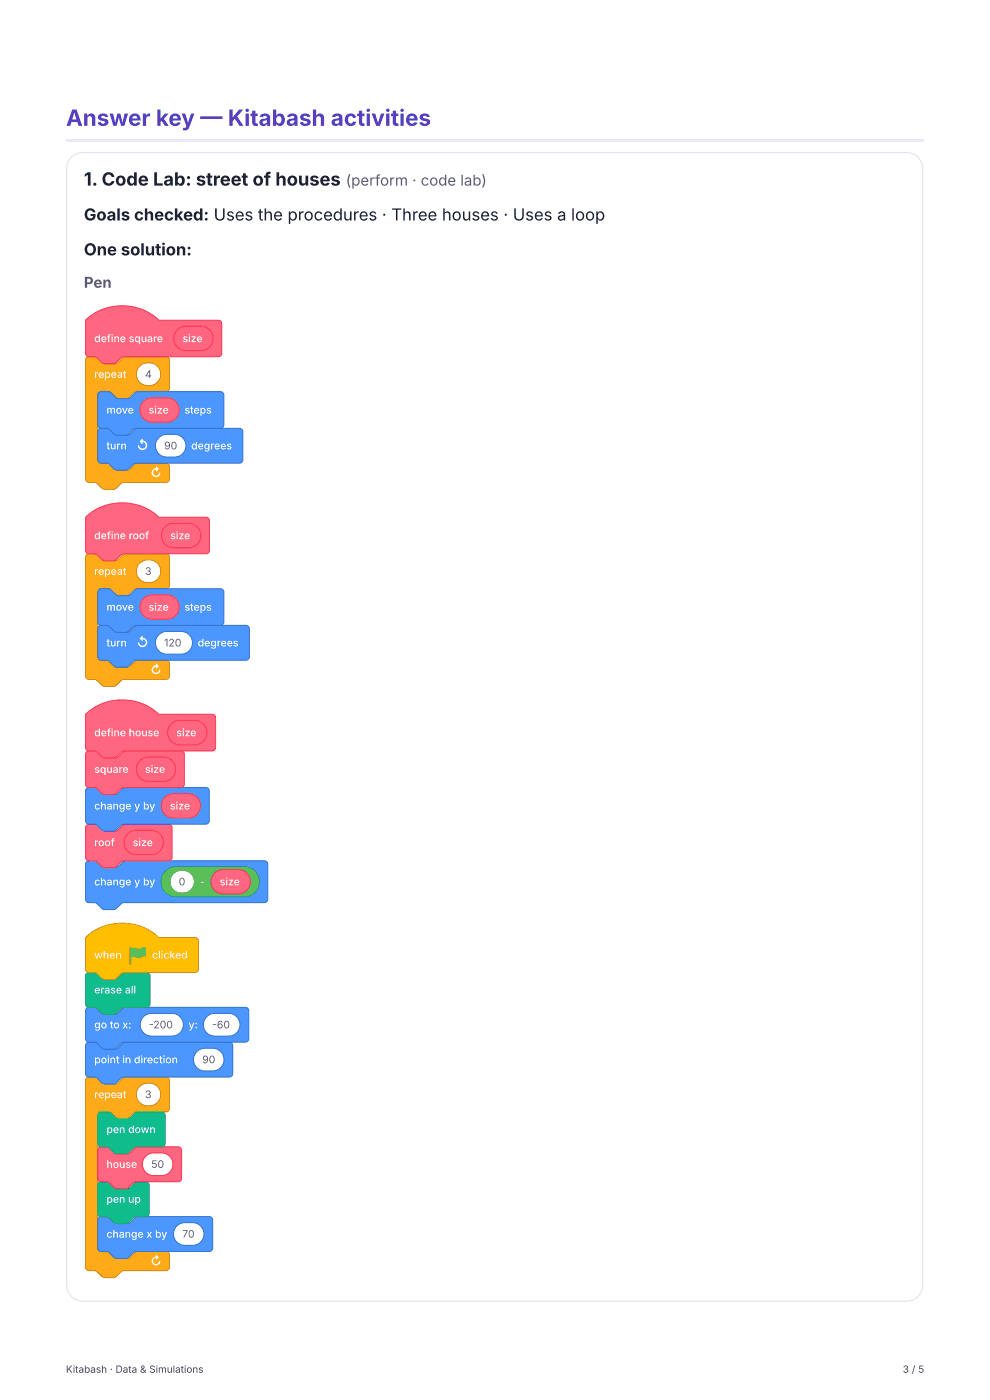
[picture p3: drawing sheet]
<svg xmlns="http://www.w3.org/2000/svg" width="210mm" height="297mm" viewBox="0 0 210 297" stroke-linecap="round" stroke-linejoin="round" font-family="sans-serif">
<path d="M14 29.6h182.1v.6h-182.1z" fill="#ece6ff"/>
<path d="M15.1 33.4l1.2-.7 1.3-.3h174.9a3.4 3.4 0 0 1 3.4 3.4v237.2a3.4 3.4 0 0 1-3.4 3.4h-174.9a3.4 3.4 0 0 1-3.4-3.4v-237.2l.2-1.3z" fill="none" stroke="#e3e6ee" stroke-width=".26"/>
<path d="M18.4 76l.4-.2h1.6a2.5 2.5 0 0 1 1.7 1.3l.5 .2h1.9a2.5 2.5 0 0 0 1.6-1.3l.6-.2h8.5a.74 .74 0 0 1 .8 .7v5.9a.74 .74 0 0 1-.8 .8h-6.3a2.5 2.5 0 0 0-1.7 1.3l-.5 .2h-1.9a2.5 2.5 0 0 1-1.6-1.3 2.66 2.66 0 0 0-1.8-.2l-.5 .3-.1 .4v13.7a.74 .74 0 0 0 .7 .8h1.5a2.5 2.5 0 0 1 1.7 1.3l.5 .2h1.9a2.5 2.5 0 0 0 1.6-1.3l.6-.2h5.9a.74 .74 0 0 1 .8 .7v2.6a.74 .74 0 0 1-.8 .7h-8.9a2.5 2.5 0 0 0-1.7 1.3l-.5 .2h-1.9a2.5 2.5 0 0 1-1.6-1.3l-.6-.2h-1.1a.74 .74 0 0 1-.7-.7v-25.2z" fill="#ffab19"/>
<path d="M18.4 76l.4-.2h1.6a2.5 2.5 0 0 1 1.7 1.3l.5 .2h1.9a2.5 2.5 0 0 0 1.6-1.3l.6-.2h8.5a.74 .74 0 0 1 .8 .7v5.9a.74 .74 0 0 1-.8 .8h-6.3a2.5 2.5 0 0 0-1.7 1.3l-.5 .2h-1.9a2.5 2.5 0 0 1-1.6-1.3 2.66 2.66 0 0 0-1.8-.2l-.5 .3-.1 .4v13.7a.74 .74 0 0 0 .7 .8h1.5a2.5 2.5 0 0 1 1.7 1.3l.5 .2h1.9a2.5 2.5 0 0 0 1.6-1.3l.6-.2h5.9a.74 .74 0 0 1 .8 .7v2.6a.74 .74 0 0 1-.8 .7h-8.9a2.5 2.5 0 0 0-1.7 1.3l-.5 .2h-1.9a2.5 2.5 0 0 1-1.6-1.3l-.6-.2h-1.1a.74 .74 0 0 1-.7-.7v-25.2z" fill="none" stroke="#cf8b17" stroke-width=".21"/>
<path d="M29.7 77.8a2.56 2.56 0 0 1 3.3-.4 2.56 2.56 0 0 1 .8 3.3 2.56 2.56 0 0 1-3.6 .9 2.56 2.56 0 0 1-.8-3.6z" fill="#fff"/>
<path d="M29.7 77.8a2.56 2.56 0 0 1 3.3-.4 2.56 2.56 0 0 1 .8 3.3 2.56 2.56 0 0 1-3.6 .9 2.56 2.56 0 0 1-.8-3.6z" fill="none" stroke="#cf8b17" stroke-width=".21"/>
<path d="M21 91.2l.4-.2h1.6a2.5 2.5 0 0 1 1.7 1.3l.5 .1h1.9a2.5 2.5 0 0 0 1.6-1.2l.6-.2h21.5a.74 .74 0 0 1 .8 .7v5.9a.74 .74 0 0 1-.8 .8h-21.9a2.5 2.5 0 0 0-1.7 1.3l-.5 .2h-1.9a2.5 2.5 0 0 1-1.6-1.3l-.6-.2h-1.1a.74 .74 0 0 1-.7-.8v-5.9z" fill="#4c97ff"/>
<path d="M21 91.2l.4-.2h1.6a2.5 2.5 0 0 1 1.7 1.3l.5 .1h1.9a2.5 2.5 0 0 0 1.6-1.2l.6-.2h21.5a.74 .74 0 0 1 .8 .7v5.9a.74 .74 0 0 1-.8 .8h-21.9a2.5 2.5 0 0 0-1.7 1.3l-.5 .2h-1.9a2.5 2.5 0 0 1-1.6-1.3l-.6-.2h-1.1a.74 .74 0 0 1-.7-.8v-5.9z" fill="none" stroke="#3373cc" stroke-width=".21"/>
<path d="M33.7 93l1.2-.7h2.2a2.41 2.41 0 0 1 2.4 2.4 2.41 2.41 0 0 1-2.4 2.4h-1.7a2.41 2.41 0 0 1-2.2-1.5 2.41 2.41 0 0 1 .5-2.6z" fill="#fff"/>
<path d="M33.7 93l1.2-.7h2.2a2.41 2.41 0 0 1 2.4 2.4 2.41 2.41 0 0 1-2.4 2.4h-1.7a2.41 2.41 0 0 1-2.2-1.5 2.41 2.41 0 0 1 .5-2.6z" fill="none" stroke="#3373cc" stroke-width=".21"/>
<path d="M21 83.4l.4-.2h1.6a2.5 2.5 0 0 1 1.7 1.3l.5 .2h1.9a2.5 2.5 0 0 0 1.6-1.3l.6-.2h17.5a.74 .74 0 0 1 .7 .7v6.3a.74 .74 0 0 1-.7 .8h-17.9a2.5 2.5 0 0 0-1.7 1.3l-.5 .1h-1.9a2.5 2.5 0 0 1-1.6-1.2l-.6-.2h-1.1a.74 .74 0 0 1-.7-.8v-6.3z" fill="#4c97ff"/>
<path d="M21 83.4l.4-.2h1.6a2.5 2.5 0 0 1 1.7 1.3l.5 .2h1.9a2.5 2.5 0 0 0 1.6-1.3l.6-.2h17.5a.74 .74 0 0 1 .7 .7v6.3a.74 .74 0 0 1-.7 .8h-17.9a2.5 2.5 0 0 0-1.7 1.3l-.5 .1h-1.9a2.5 2.5 0 0 1-1.6-1.2l-.6-.2h-1.1a.74 .74 0 0 1-.7-.8v-6.3z" fill="none" stroke="#3373cc" stroke-width=".21"/>
<path d="M30.5 85.2l.7-.5 .8-.2h3.5a2.59 2.59 0 0 1 2.6 2.6 2.59 2.59 0 0 1-2.6 2.6h-3.2a2.59 2.59 0 0 1-2.4-1.6 2.59 2.59 0 0 1 .6-2.9z" fill="#ff6680"/>
<path d="M30.5 85.2l.7-.5 .8-.2h3.5a2.59 2.59 0 0 1 2.6 2.6 2.59 2.59 0 0 1-2.6 2.6h-3.2a2.59 2.59 0 0 1-2.4-1.6 2.59 2.59 0 0 1 .6-2.9z" fill="none" stroke="#f35" stroke-width=".21"/>
<path d="M18.2 68a11.4 11.4 0 0 1 15.5 0h12.7a.74 .74 0 0 1 .7 .7v6.3a.74 .74 0 0 1-.7 .8h-20.1a2.5 2.5 0 0 0-1.7 1.3l-.5 .2h-1.9a2.5 2.5 0 0 1-1.6-1.3l-.6-.2h-1.1a.74 .74 0 0 1-.7-.8z" fill="#ff6680"/>
<path d="M18.2 68a11.4 11.4 0 0 1 15.5 0h12.7a.74 .74 0 0 1 .7 .7v6.3a.74 .74 0 0 1-.7 .8h-20.1a2.5 2.5 0 0 0-1.7 1.3l-.5 .2h-1.9a2.5 2.5 0 0 1-1.6-1.3l-.6-.2h-1.1a.74 .74 0 0 1-.7-.8z" fill="none" stroke="#f35" stroke-width=".21"/>
<path d="M37.7 70.1l.6-.5 .9-.3h3.5a2.59 2.59 0 0 1 2.5 2.6 2.59 2.59 0 0 1-2.5 2.6h-3.2a2.59 2.59 0 0 1-2.4-1.6 2.59 2.59 0 0 1 .6-2.8z" fill="#ff6680"/>
<path d="M37.7 70.1l.6-.5 .9-.3h3.5a2.59 2.59 0 0 1 2.5 2.6 2.59 2.59 0 0 1-2.5 2.6h-3.2a2.59 2.59 0 0 1-2.4-1.6 2.59 2.59 0 0 1 .6-2.8z" fill="none" stroke="#f35" stroke-width=".21"/>
<path d="M18.4 117.9l.4-.3h1.6a2.5 2.5 0 0 1 1.7 1.3l.5 .2h1.9a2.5 2.5 0 0 0 1.6-1.3l.6-.2h8.5a.74 .74 0 0 1 .8 .8v5.9a.74 .74 0 0 1-.8 .7h-6.3a2.5 2.5 0 0 0-1.7 1.3l-.5 .2h-1.9a2.5 2.5 0 0 1-1.6-1.3 2.66 2.66 0 0 0-1.8-.1l-.5 .3-.1 .4v13.7a.74 .74 0 0 0 .7 .7h1.5a2.5 2.5 0 0 1 1.7 1.3l.5 .2h1.9a2.5 2.5 0 0 0 1.6-1.3l.6-.2h5.9a.74 .74 0 0 1 .8 .8v2.6a.74 .74 0 0 1-.8 .7h-8.9a2.5 2.5 0 0 0-1.7 1.3l-.5 .2h-1.9a2.5 2.5 0 0 1-1.6-1.3l-.6-.2h-1.1a.74 .74 0 0 1-.7-.7v-25.2z" fill="#ffab19"/>
<path d="M18.4 117.9l.4-.3h1.6a2.5 2.5 0 0 1 1.7 1.3l.5 .2h1.9a2.5 2.5 0 0 0 1.6-1.3l.6-.2h8.5a.74 .74 0 0 1 .8 .8v5.9a.74 .74 0 0 1-.8 .7h-6.3a2.5 2.5 0 0 0-1.7 1.3l-.5 .2h-1.9a2.5 2.5 0 0 1-1.6-1.3 2.66 2.66 0 0 0-1.8-.1l-.5 .3-.1 .4v13.7a.74 .74 0 0 0 .7 .7h1.5a2.5 2.5 0 0 1 1.7 1.3l.5 .2h1.9a2.5 2.5 0 0 0 1.6-1.3l.6-.2h5.9a.74 .74 0 0 1 .8 .8v2.6a.74 .74 0 0 1-.8 .7h-8.9a2.5 2.5 0 0 0-1.7 1.3l-.5 .2h-1.9a2.5 2.5 0 0 1-1.6-1.3l-.6-.2h-1.1a.74 .74 0 0 1-.7-.7v-25.2z" fill="none" stroke="#cf8b17" stroke-width=".21"/>
<path d="M29.7 119.6a2.56 2.56 0 0 1 3.3-.3 2.56 2.56 0 0 1 .8 3.2 2.56 2.56 0 0 1-3.6 1 2.56 2.56 0 0 1-.8-3.6z" fill="#fff"/>
<path d="M29.7 119.6a2.56 2.56 0 0 1 3.3-.3 2.56 2.56 0 0 1 .8 3.2 2.56 2.56 0 0 1-3.6 1 2.56 2.56 0 0 1-.8-3.6z" fill="none" stroke="#cf8b17" stroke-width=".21"/>
<path d="M21 133l.4-.2h1.6a2.5 2.5 0 0 1 1.7 1.3l.5 .2h1.9a2.5 2.5 0 0 0 1.6-1.3l.6-.2h22.9a.74 .74 0 0 1 .8 .8v5.9a.74 .74 0 0 1-.8 .7h-23.3a2.5 2.5 0 0 0-1.7 1.3l-.5 .2h-1.9a2.5 2.5 0 0 1-1.6-1.3l-.6-.2h-1.1a.74 .74 0 0 1-.7-.7v-5.9z" fill="#4c97ff"/>
<path d="M21 133l.4-.2h1.6a2.5 2.5 0 0 1 1.7 1.3l.5 .2h1.9a2.5 2.5 0 0 0 1.6-1.3l.6-.2h22.9a.74 .74 0 0 1 .8 .8v5.9a.74 .74 0 0 1-.8 .7h-23.3a2.5 2.5 0 0 0-1.7 1.3l-.5 .2h-1.9a2.5 2.5 0 0 1-1.6-1.3l-.6-.2h-1.1a.74 .74 0 0 1-.7-.7v-5.9z" fill="none" stroke="#3373cc" stroke-width=".21"/>
<path d="M33.7 134.8l.7-.4 .7-.3h3.4a2.41 2.41 0 0 1 2.4 2.4 2.41 2.41 0 0 1-2.4 2.4h-3.1a2.41 2.41 0 0 1-2.2-1.5 2.41 2.41 0 0 1 .5-2.6z" fill="#fff"/>
<path d="M33.7 134.8l.7-.4 .7-.3h3.4a2.41 2.41 0 0 1 2.4 2.4 2.41 2.41 0 0 1-2.4 2.4h-3.1a2.41 2.41 0 0 1-2.2-1.5 2.41 2.41 0 0 1 .5-2.6z" fill="none" stroke="#3373cc" stroke-width=".21"/>
<path d="M21 125.3l.4-.2 1.6-.1a2.5 2.5 0 0 1 1.7 1.3l.5 .2h1.9a2.5 2.5 0 0 0 1.6-1.3l.6-.2h17.5a.74 .74 0 0 1 .7 .8v6.3a.74 .74 0 0 1-.7 .7h-17.9a2.5 2.5 0 0 0-1.7 1.3l-.5 .2h-1.9a2.5 2.5 0 0 1-1.6-1.3l-.6-.2h-1.1a.74 .74 0 0 1-.7-.7v-6.3z" fill="#4c97ff"/>
<path d="M21 125.3l.4-.2 1.6-.1a2.5 2.5 0 0 1 1.7 1.3l.5 .2h1.9a2.5 2.5 0 0 0 1.6-1.3l.6-.2h17.5a.74 .74 0 0 1 .7 .8v6.3a.74 .74 0 0 1-.7 .7h-17.9a2.5 2.5 0 0 0-1.7 1.3l-.5 .2h-1.9a2.5 2.5 0 0 1-1.6-1.3l-.6-.2h-1.1a.74 .74 0 0 1-.7-.7v-6.3z" fill="none" stroke="#3373cc" stroke-width=".21"/>
<path d="M30.5 127.1l.7-.5 .8-.2 3.5-.1a2.59 2.59 0 0 1 2.6 2.6 2.59 2.59 0 0 1-2.6 2.6h-3.2a2.59 2.59 0 0 1-2.4-1.6 2.59 2.59 0 0 1 .6-2.8z" fill="#ff6680"/>
<path d="M30.5 127.1l.7-.5 .8-.2 3.5-.1a2.59 2.59 0 0 1 2.6 2.6 2.59 2.59 0 0 1-2.6 2.6h-3.2a2.59 2.59 0 0 1-2.4-1.6 2.59 2.59 0 0 1 .6-2.8z" fill="none" stroke="#f35" stroke-width=".21"/>
<path d="M18.2 109.9a11.4 11.4 0 0 1 15.5 0h10a.74 .74 0 0 1 .8 .7v6.3a.74 .74 0 0 1-.8 .7h-17.4a2.5 2.5 0 0 0-1.7 1.3l-.5 .2h-1.9a2.5 2.5 0 0 1-1.6-1.3l-.6-.2h-1.1a.74 .74 0 0 1-.7-.7z" fill="#ff6680"/>
<path d="M18.2 109.9a11.4 11.4 0 0 1 15.5 0h10a.74 .74 0 0 1 .8 .7v6.3a.74 .74 0 0 1-.8 .7h-17.4a2.5 2.5 0 0 0-1.7 1.3l-.5 .2h-1.9a2.5 2.5 0 0 1-1.6-1.3l-.6-.2h-1.1a.74 .74 0 0 1-.7-.7z" fill="none" stroke="#f35" stroke-width=".21"/>
<path d="M35 111.9l.7-.5 .8-.2h3.5a2.59 2.59 0 0 1 2.6 2.5 2.59 2.59 0 0 1-2.6 2.6h-3.1a2.59 2.59 0 0 1-2.4-1.6 2.59 2.59 0 0 1 .5-2.8z" fill="#ff6680"/>
<path d="M35 111.9l.7-.5 .8-.2h3.5a2.59 2.59 0 0 1 2.6 2.5 2.59 2.59 0 0 1-2.6 2.6h-3.1a2.59 2.59 0 0 1-2.4-1.6 2.59 2.59 0 0 1 .5-2.8z" fill="none" stroke="#f35" stroke-width=".21"/>
<path d="M18.4 183l.4-.2h1.6a2.5 2.5 0 0 1 1.7 1.3l.5 .2h1.9a2.5 2.5 0 0 0 1.6-1.3l.6-.2h29.4a.74 .74 0 0 1 .8 .8v7.4a.74 .74 0 0 1-.8 .7h-29.8a2.5 2.5 0 0 0-1.7 1.3l-.5 .2h-1.9a2.5 2.5 0 0 1-1.6-1.3l-.6-.2h-1.1a.74 .74 0 0 1-.7-.7v-7.4z" fill="#4c97ff"/>
<path d="M18.4 183l.4-.2h1.6a2.5 2.5 0 0 1 1.7 1.3l.5 .2h1.9a2.5 2.5 0 0 0 1.6-1.3l.6-.2h29.4a.74 .74 0 0 1 .8 .8v7.4a.74 .74 0 0 1-.8 .7h-29.8a2.5 2.5 0 0 0-1.7 1.3l-.5 .2h-1.9a2.5 2.5 0 0 1-1.6-1.3l-.6-.2h-1.1a.74 .74 0 0 1-.7-.7v-7.4z" fill="none" stroke="#3373cc" stroke-width=".21"/>
<path d="M35.2 185l.8-.6 1.2-.3h14.7a3.1 3.1 0 0 1 3.1 3.2 3.1 3.1 0 0 1-3.1 3.1h-14.5a3.1 3.1 0 0 1-2.9-1.9 3.1 3.1 0 0 1 .7-3.5z" fill="#59c059"/>
<path d="M35.2 185l.8-.6 1.2-.3h14.7a3.1 3.1 0 0 1 3.1 3.2 3.1 3.1 0 0 1-3.1 3.1h-14.5a3.1 3.1 0 0 1-2.9-1.9 3.1 3.1 0 0 1 .7-3.5z" fill="none" stroke="#389438" stroke-width=".21"/>
<path d="M36.8 185.6a2.56 2.56 0 0 1 3.3-.4 2.56 2.56 0 0 1 .9 3.3 2.56 2.56 0 0 1-3.6 .9 2.56 2.56 0 0 1-.8-3.6z" fill="#fff"/>
<path d="M36.8 185.6a2.56 2.56 0 0 1 3.3-.4 2.56 2.56 0 0 1 .9 3.3 2.56 2.56 0 0 1-3.6 .9 2.56 2.56 0 0 1-.8-3.6z" fill="none" stroke="#389438" stroke-width=".21"/>
<path d="M45.6 185.4l.7-.5 .8-.2h3.5a2.59 2.59 0 0 1 2.6 2.6 2.59 2.59 0 0 1-2.6 2.6h-3.2a2.59 2.59 0 0 1-2.4-1.6 2.59 2.59 0 0 1 .6-2.9z" fill="#ff6680"/>
<path d="M45.6 185.4l.7-.5 .8-.2h3.5a2.59 2.59 0 0 1 2.6 2.6 2.59 2.59 0 0 1-2.6 2.6h-3.2a2.59 2.59 0 0 1-2.4-1.6 2.59 2.59 0 0 1 .6-2.9z" fill="none" stroke="#f35" stroke-width=".21"/>
<path d="M18.4 175.3l.4-.2 1.6-.1a2.5 2.5 0 0 1 1.7 1.3l.5 .2h1.9a2.5 2.5 0 0 0 1.6-1.3l.6-.2h9.1a.74 .74 0 0 1 .7 .8v6.3a.74 .74 0 0 1-.7 .7h-9.5a2.5 2.5 0 0 0-1.7 1.3l-.5 .2h-1.9a2.5 2.5 0 0 1-1.6-1.3l-.6-.2h-1.1a.74 .74 0 0 1-.7-.7v-6.3z" fill="#ff6680"/>
<path d="M18.4 175.3l.4-.2 1.6-.1a2.5 2.5 0 0 1 1.7 1.3l.5 .2h1.9a2.5 2.5 0 0 0 1.6-1.3l.6-.2h9.1a.74 .74 0 0 1 .7 .8v6.3a.74 .74 0 0 1-.7 .7h-9.5a2.5 2.5 0 0 0-1.7 1.3l-.5 .2h-1.9a2.5 2.5 0 0 1-1.6-1.3l-.6-.2h-1.1a.74 .74 0 0 1-.7-.7v-6.3z" fill="none" stroke="#f35" stroke-width=".21"/>
<path d="M27.1 177.1l.7-.5 .8-.2 3.5-.1a2.59 2.59 0 0 1 2.6 2.6 2.59 2.59 0 0 1-2.6 2.6h-3.2a2.59 2.59 0 0 1-2.4-1.6 2.59 2.59 0 0 1 .6-2.8z" fill="#ff6680"/>
<path d="M27.1 177.1l.7-.5 .8-.2 3.5-.1a2.59 2.59 0 0 1 2.6 2.6 2.59 2.59 0 0 1-2.6 2.6h-3.2a2.59 2.59 0 0 1-2.4-1.6 2.59 2.59 0 0 1 .6-2.8z" fill="none" stroke="#f35" stroke-width=".21"/>
<path d="M18.4 167.5l.4-.2h1.6a2.5 2.5 0 0 1 1.7 1.3l.5 .2h1.9a2.5 2.5 0 0 0 1.6-1.3l.6-.2h17a.74 .74 0 0 1 .7 .7v6.3a.74 .74 0 0 1-.7 .7h-17.4a2.5 2.5 0 0 0-1.7 1.3l-.5 .2h-1.9a2.5 2.5 0 0 1-1.6-1.3l-.6-.2h-1.1a.74 .74 0 0 1-.7-.7v-6.3z" fill="#4c97ff"/>
<path d="M18.4 167.5l.4-.2h1.6a2.5 2.5 0 0 1 1.7 1.3l.5 .2h1.9a2.5 2.5 0 0 0 1.6-1.3l.6-.2h17a.74 .74 0 0 1 .7 .7v6.3a.74 .74 0 0 1-.7 .7h-17.4a2.5 2.5 0 0 0-1.7 1.3l-.5 .2h-1.9a2.5 2.5 0 0 1-1.6-1.3l-.6-.2h-1.1a.74 .74 0 0 1-.7-.7v-6.3z" fill="none" stroke="#3373cc" stroke-width=".21"/>
<path d="M35 169.3l.7-.5 .8-.2h3.5a2.59 2.59 0 0 1 2.6 2.6 2.59 2.59 0 0 1-2.6 2.6h-3.2a2.59 2.59 0 0 1-2.4-1.6 2.59 2.59 0 0 1 .6-2.9z" fill="#ff6680"/>
<path d="M35 169.3l.7-.5 .8-.2h3.5a2.59 2.59 0 0 1 2.6 2.6 2.59 2.59 0 0 1-2.6 2.6h-3.2a2.59 2.59 0 0 1-2.4-1.6 2.59 2.59 0 0 1 .6-2.9z" fill="none" stroke="#f35" stroke-width=".21"/>
<path d="M18.4 159.7l.4-.2h1.6a2.5 2.5 0 0 1 1.7 1.3l.5 .2h1.9a2.5 2.5 0 0 0 1.6-1.3l.6-.2h11.7a.74 .74 0 0 1 .8 .7v6.3a.74 .74 0 0 1-.8 .8h-12.1a2.5 2.5 0 0 0-1.7 1.3l-.5 .2h-1.9a2.5 2.5 0 0 1-1.6-1.3l-.6-.2h-1.1a.74 .74 0 0 1-.7-.8v-6.3z" fill="#ff6680"/>
<path d="M18.4 159.7l.4-.2h1.6a2.5 2.5 0 0 1 1.7 1.3l.5 .2h1.9a2.5 2.5 0 0 0 1.6-1.3l.6-.2h11.7a.74 .74 0 0 1 .8 .7v6.3a.74 .74 0 0 1-.8 .8h-12.1a2.5 2.5 0 0 0-1.7 1.3l-.5 .2h-1.9a2.5 2.5 0 0 1-1.6-1.3l-.6-.2h-1.1a.74 .74 0 0 1-.7-.8v-6.3z" fill="none" stroke="#f35" stroke-width=".21"/>
<path d="M29.7 161.5l.7-.4 .8-.3h3.5a2.59 2.59 0 0 1 2.6 2.6 2.59 2.59 0 0 1-2.6 2.6h-3.2a2.59 2.59 0 0 1-2.4-1.6 2.59 2.59 0 0 1 .6-2.9z" fill="#ff6680"/>
<path d="M29.7 161.5l.7-.4 .8-.3h3.5a2.59 2.59 0 0 1 2.6 2.6 2.59 2.59 0 0 1-2.6 2.6h-3.2a2.59 2.59 0 0 1-2.4-1.6 2.59 2.59 0 0 1 .6-2.9z" fill="none" stroke="#f35" stroke-width=".21"/>
<path d="M18.2 151.7a11.4 11.4 0 0 1 15.5 0h11.4a.74 .74 0 0 1 .7 .8v6.2a.74 .74 0 0 1-.7 .8h-18.8a2.5 2.5 0 0 0-1.7 1.3l-.5 .2h-1.9a2.5 2.5 0 0 1-1.6-1.3l-.6-.2h-1.1a.74 .74 0 0 1-.7-.8z" fill="#ff6680"/>
<path d="M18.2 151.7a11.4 11.4 0 0 1 15.5 0h11.4a.74 .74 0 0 1 .7 .8v6.2a.74 .74 0 0 1-.7 .8h-18.8a2.5 2.5 0 0 0-1.7 1.3l-.5 .2h-1.9a2.5 2.5 0 0 1-1.6-1.3l-.6-.2h-1.1a.74 .74 0 0 1-.7-.8z" fill="none" stroke="#f35" stroke-width=".21"/>
<path d="M36.4 153.8l.6-.5 .8-.3h3.5a2.59 2.59 0 0 1 2.6 2.6 2.59 2.59 0 0 1-2.6 2.6h-3.1a2.59 2.59 0 0 1-2.4-1.6 2.59 2.59 0 0 1 .6-2.8z" fill="#ff6680"/>
<path d="M36.4 153.8l.6-.5 .8-.3h3.5a2.59 2.59 0 0 1 2.6 2.6 2.59 2.59 0 0 1-2.6 2.6h-3.1a2.59 2.59 0 0 1-2.4-1.6 2.59 2.59 0 0 1 .6-2.8z" fill="none" stroke="#f35" stroke-width=".21"/>
<path d="M18.4 229l.4-.2h1.6a2.5 2.5 0 0 1 1.7 1.2l.5 .2h1.9a2.5 2.5 0 0 0 1.6-1.2l.6-.2h8.5a.74 .74 0 0 1 .8 .7v5.9a.74 .74 0 0 1-.8 .8h-6.3a2.5 2.5 0 0 0-1.7 1.3l-.5 .1h-1.9a2.5 2.5 0 0 1-1.6-1.2 2.66 2.66 0 0 0-1.8-.2l-.5 .3-.1 .4v28.2a.74 .74 0 0 0 .7 .7h1.5a2.5 2.5 0 0 1 1.7 1.3l.5 .2h1.9a2.5 2.5 0 0 0 1.6-1.3l.6-.2h5.9a.74 .74 0 0 1 .8 .7v2.6a.74 .74 0 0 1-.8 .8h-8.9a2.5 2.5 0 0 0-1.7 1.3l-.5 .2h-1.9a2.5 2.5 0 0 1-1.6-1.3l-.6-.2h-1.1a.74 .74 0 0 1-.7-.8v-39.6z" fill="#ffab19"/>
<path d="M18.4 229l.4-.2h1.6a2.5 2.5 0 0 1 1.7 1.2l.5 .2h1.9a2.5 2.5 0 0 0 1.6-1.2l.6-.2h8.5a.74 .74 0 0 1 .8 .7v5.9a.74 .74 0 0 1-.8 .8h-6.3a2.5 2.5 0 0 0-1.7 1.3l-.5 .1h-1.9a2.5 2.5 0 0 1-1.6-1.2 2.66 2.66 0 0 0-1.8-.2l-.5 .3-.1 .4v28.2a.74 .74 0 0 0 .7 .7h1.5a2.5 2.5 0 0 1 1.7 1.3l.5 .2h1.9a2.5 2.5 0 0 0 1.6-1.3l.6-.2h5.9a.74 .74 0 0 1 .8 .7v2.6a.74 .74 0 0 1-.8 .8h-8.9a2.5 2.5 0 0 0-1.7 1.3l-.5 .2h-1.9a2.5 2.5 0 0 1-1.6-1.3l-.6-.2h-1.1a.74 .74 0 0 1-.7-.8v-39.6z" fill="none" stroke="#cf8b17" stroke-width=".21"/>
<path d="M29.7 230.8a2.56 2.56 0 0 1 3.3-.4 2.56 2.56 0 0 1 .8 3.3 2.56 2.56 0 0 1-3.6 .9 2.56 2.56 0 0 1-.8-3.6z" fill="#fff"/>
<path d="M29.7 230.8a2.56 2.56 0 0 1 3.3-.4 2.56 2.56 0 0 1 .8 3.3 2.56 2.56 0 0 1-3.6 .9 2.56 2.56 0 0 1-.8-3.6z" fill="none" stroke="#cf8b17" stroke-width=".21"/>
<path d="M21 258.6l.4-.2h1.6a2.5 2.5 0 0 1 1.7 1.3l.5 .2h1.9a2.5 2.5 0 0 0 1.6-1.3l.6-.2h15.1a.74 .74 0 0 1 .8 .7v6a.74 .74 0 0 1-.8 .7h-15.5a2.5 2.5 0 0 0-1.7 1.3l-.5 .2h-1.9a2.5 2.5 0 0 1-1.6-1.3l-.6-.2h-1.1a.74 .74 0 0 1-.7-.7v-6z" fill="#4c97ff"/>
<path d="M21 258.6l.4-.2h1.6a2.5 2.5 0 0 1 1.7 1.3l.5 .2h1.9a2.5 2.5 0 0 0 1.6-1.3l.6-.2h15.1a.74 .74 0 0 1 .8 .7v6a.74 .74 0 0 1-.8 .7h-15.5a2.5 2.5 0 0 0-1.7 1.3l-.5 .2h-1.9a2.5 2.5 0 0 1-1.6-1.3l-.6-.2h-1.1a.74 .74 0 0 1-.7-.7v-6z" fill="none" stroke="#3373cc" stroke-width=".21"/>
<path d="M37.5 260.4l1.3-.7h2.1a2.41 2.41 0 0 1 2.4 2.4 2.41 2.41 0 0 1-2.4 2.4h-1.7a2.41 2.41 0 0 1-2.2-1.5 2.41 2.41 0 0 1 .5-2.6z" fill="#fff"/>
<path d="M37.5 260.4l1.3-.7h2.1a2.41 2.41 0 0 1 2.4 2.4 2.41 2.41 0 0 1-2.4 2.4h-1.7a2.41 2.41 0 0 1-2.2-1.5 2.41 2.41 0 0 1 .5-2.6z" fill="none" stroke="#3373cc" stroke-width=".21"/>
<path d="M21 251.2l.4-.2h1.6a2.5 2.5 0 0 1 1.7 1.3l.5 .2h1.9a2.5 2.5 0 0 0 1.6-1.3l.6-.2h1.6a.74 .74 0 0 1 .8 .7v6a.74 .74 0 0 1-.8 .7h-2a2.5 2.5 0 0 0-1.7 1.3l-.5 .2h-1.9a2.5 2.5 0 0 1-1.6-1.3l-.6-.2h-1.1a.74 .74 0 0 1-.7-.7v-6z" fill="#0fbd8c"/>
<path d="M21 251.2l.4-.2h1.6a2.5 2.5 0 0 1 1.7 1.3l.5 .2h1.9a2.5 2.5 0 0 0 1.6-1.3l.6-.2h1.6a.74 .74 0 0 1 .8 .7v6a.74 .74 0 0 1-.8 .7h-2a2.5 2.5 0 0 0-1.7 1.3l-.5 .2h-1.9a2.5 2.5 0 0 1-1.6-1.3l-.6-.2h-1.1a.74 .74 0 0 1-.7-.7v-6z" fill="none" stroke="#0b8e69" stroke-width=".21"/>
<path d="M21 243.8l.4-.2h1.6a2.5 2.5 0 0 1 1.7 1.3l.5 .2h1.9a2.5 2.5 0 0 0 1.6-1.3l.6-.2h8.5a.74 .74 0 0 1 .8 .7v5.9a.74 .74 0 0 1-.8 .8h-8.9a2.5 2.5 0 0 0-1.7 1.3l-.5 .2h-1.9a2.5 2.5 0 0 1-1.6-1.3l-.6-.2h-1.1a.74 .74 0 0 1-.7-.8v-5.9z" fill="#ff6680"/>
<path d="M21 243.8l.4-.2h1.6a2.5 2.5 0 0 1 1.7 1.3l.5 .2h1.9a2.5 2.5 0 0 0 1.6-1.3l.6-.2h8.5a.74 .74 0 0 1 .8 .7v5.9a.74 .74 0 0 1-.8 .8h-8.9a2.5 2.5 0 0 0-1.7 1.3l-.5 .2h-1.9a2.5 2.5 0 0 1-1.6-1.3l-.6-.2h-1.1a.74 .74 0 0 1-.7-.8v-5.9z" fill="none" stroke="#f35" stroke-width=".21"/>
<path d="M30.9 245.6l1.3-.7h2.1a2.41 2.41 0 0 1 2.4 2.4 2.41 2.41 0 0 1-2.4 2.4h-1.7a2.41 2.41 0 0 1-2.2-1.5 2.41 2.41 0 0 1 .5-2.6z" fill="#fff"/>
<path d="M30.9 245.6l1.3-.7h2.1a2.41 2.41 0 0 1 2.4 2.4 2.41 2.41 0 0 1-2.4 2.4h-1.7a2.41 2.41 0 0 1-2.2-1.5 2.41 2.41 0 0 1 .5-2.6z" fill="none" stroke="#f35" stroke-width=".21"/>
<path d="M21 236.4l.4-.2h1.6a2.5 2.5 0 0 1 1.7 1.3l.5 .1h1.9a2.5 2.5 0 0 0 1.6-1.2l.6-.2h5a.74 .74 0 0 1 .8 .7v5.9a.74 .74 0 0 1-.8 .8h-5.4a2.5 2.5 0 0 0-1.7 1.3l-.5 .2h-1.9a2.5 2.5 0 0 1-1.6-1.3l-.6-.2h-1.1a.74 .74 0 0 1-.7-.8v-5.9z" fill="#0fbd8c"/>
<path d="M21 236.4l.4-.2h1.6a2.5 2.5 0 0 1 1.7 1.3l.5 .1h1.9a2.5 2.5 0 0 0 1.6-1.2l.6-.2h5a.74 .74 0 0 1 .8 .7v5.9a.74 .74 0 0 1-.8 .8h-5.4a2.5 2.5 0 0 0-1.7 1.3l-.5 .2h-1.9a2.5 2.5 0 0 1-1.6-1.3l-.6-.2h-1.1a.74 .74 0 0 1-.7-.8v-5.9z" fill="none" stroke="#0b8e69" stroke-width=".21"/>
<path d="M18.4 221.6l.4-.2h1.6a2.5 2.5 0 0 1 1.7 1.2l.5 .2h1.9a2.5 2.5 0 0 0 1.6-1.3l.6-.1h22a.74 .74 0 0 1 .7 .7v5.9a.74 .74 0 0 1-.7 .8h-22.4a2.5 2.5 0 0 0-1.7 1.2l-.5 .2h-1.9a2.5 2.5 0 0 1-1.6-1.2l-.6-.2h-1.1a.74 .74 0 0 1-.7-.8v-5.9z" fill="#4c97ff"/>
<path d="M18.4 221.6l.4-.2h1.6a2.5 2.5 0 0 1 1.7 1.2l.5 .2h1.9a2.5 2.5 0 0 0 1.6-1.3l.6-.1h22a.74 .74 0 0 1 .7 .7v5.9a.74 .74 0 0 1-.7 .8h-22.4a2.5 2.5 0 0 0-1.7 1.2l-.5 .2h-1.9a2.5 2.5 0 0 1-1.6-1.2l-.6-.2h-1.1a.74 .74 0 0 1-.7-.8v-5.9z" fill="none" stroke="#3373cc" stroke-width=".21"/>
<path d="M41.8 223.4l1.2-.7 2.2-.1a2.41 2.41 0 0 1 2.4 2.5 2.41 2.41 0 0 1-2.4 2.4h-1.7a2.41 2.41 0 0 1-2.2-1.5 2.41 2.41 0 0 1 .5-2.6z" fill="#fff"/>
<path d="M41.8 223.4l1.2-.7 2.2-.1a2.41 2.41 0 0 1 2.4 2.5 2.41 2.41 0 0 1-2.4 2.4h-1.7a2.41 2.41 0 0 1-2.2-1.5 2.41 2.41 0 0 1 .5-2.6z" fill="none" stroke="#3373cc" stroke-width=".21"/>
<path d="M18.4 214.2l.4-.2 1.6-.1a2.5 2.5 0 0 1 1.7 1.3l.5 .2h1.9a2.5 2.5 0 0 0 1.6-1.3l.6-.2h25.4a.74 .74 0 0 1 .7 .8v5.9a.74 .74 0 0 1-.7 .8h-25.8a2.5 2.5 0 0 0-1.7 1.2l-.5 .2h-1.9a2.5 2.5 0 0 1-1.6-1.3l-.6-.1h-1.1a.74 .74 0 0 1-.7-.8v-5.9z" fill="#4c97ff"/>
<path d="M18.4 214.2l.4-.2 1.6-.1a2.5 2.5 0 0 1 1.7 1.3l.5 .2h1.9a2.5 2.5 0 0 0 1.6-1.3l.6-.2h25.4a.74 .74 0 0 1 .7 .8v5.9a.74 .74 0 0 1-.7 .8h-25.8a2.5 2.5 0 0 0-1.7 1.2l-.5 .2h-1.9a2.5 2.5 0 0 1-1.6-1.3l-.6-.1h-1.1a.74 .74 0 0 1-.7-.8v-5.9z" fill="none" stroke="#3373cc" stroke-width=".21"/>
<path d="M30.5 215.9l.6-.4 .8-.2 4.6-.1a2.41 2.41 0 0 1 2.4 2.4 2.41 2.41 0 0 1-2.4 2.5h-4.3a2.41 2.41 0 0 1-2.3-1.5 2.41 2.41 0 0 1 .6-2.7z" fill="#fff"/>
<path d="M30.5 215.9l.6-.4 .8-.2 4.6-.1a2.41 2.41 0 0 1 2.4 2.4 2.41 2.41 0 0 1-2.4 2.5h-4.3a2.41 2.41 0 0 1-2.3-1.5 2.41 2.41 0 0 1 .6-2.7z" fill="none" stroke="#3373cc" stroke-width=".21"/>
<path d="M43.9 215.9l.6-.4 .8-.2 3.3-.1a2.41 2.41 0 0 1 2.4 2.4 2.41 2.41 0 0 1-2.4 2.5h-3a2.41 2.41 0 0 1-2.2-1.5 2.41 2.41 0 0 1 .5-2.7z" fill="#fff"/>
<path d="M43.9 215.9l.6-.4 .8-.2 3.3-.1a2.41 2.41 0 0 1 2.4 2.4 2.41 2.41 0 0 1-2.4 2.5h-3a2.41 2.41 0 0 1-2.2-1.5 2.41 2.41 0 0 1 .5-2.7z" fill="none" stroke="#3373cc" stroke-width=".21"/>
<path d="M18.4 206.8l.4-.3h1.6a2.5 2.5 0 0 1 1.7 1.3l.5 .2h1.9a2.5 2.5 0 0 0 1.6-1.3l.6-.2h4.4a.74 .74 0 0 1 .8 .8v5.9a.74 .74 0 0 1-.8 .7h-4.8a2.5 2.5 0 0 0-1.7 1.3l-.5 .2h-1.9a2.5 2.5 0 0 1-1.6-1.3l-.6-.2h-1.1a.74 .74 0 0 1-.7-.7v-5.9z" fill="#0fbd8c"/>
<path d="M18.4 206.8l.4-.3h1.6a2.5 2.5 0 0 1 1.7 1.3l.5 .2h1.9a2.5 2.5 0 0 0 1.6-1.3l.6-.2h4.4a.74 .74 0 0 1 .8 .8v5.9a.74 .74 0 0 1-.8 .7h-4.8a2.5 2.5 0 0 0-1.7 1.3l-.5 .2h-1.9a2.5 2.5 0 0 1-1.6-1.3l-.6-.2h-1.1a.74 .74 0 0 1-.7-.7v-5.9z" fill="none" stroke="#0b8e69" stroke-width=".21"/>
<path d="M18.2 199.1a11.4 11.4 0 0 1 15.5 0h7.7a.74 .74 0 0 1 .7 .8v5.9a.74 .74 0 0 1-.7 .7h-15.1a2.5 2.5 0 0 0-1.7 1.3l-.5 .2h-1.9a2.5 2.5 0 0 1-1.6-1.3l-.6-.2h-1.1a.74 .74 0 0 1-.7-.7z" fill="#ffbf00"/>
<path d="M18.2 199.1a11.4 11.4 0 0 1 15.5 0h7.7a.74 .74 0 0 1 .7 .8v5.9a.74 .74 0 0 1-.7 .7h-15.1a2.5 2.5 0 0 0-1.7 1.3l-.5 .2h-1.9a2.5 2.5 0 0 1-1.6-1.3l-.6-.2h-1.1a.74 .74 0 0 1-.7-.7z" fill="none" stroke="#c90" stroke-width=".21"/>
<path d="M27.7 201.3v3.4" fill="none" stroke="#45993d" stroke-width=".37"/>
<path d="M27.9 201.5h.8a2.11 2.11 0 0 0 1.9-.2h.2v1.7h-.4a2.17 2.17 0 0 1-2.1 .1l-.4 .1z" fill="#4cbf56"/>
<path d="M27.9 201.5h.8a2.11 2.11 0 0 0 1.9-.2h.2v1.7h-.4a2.17 2.17 0 0 1-2.1 .1l-.4 .1z" fill="none" stroke="#45993d" stroke-width=".22"/>
<text font-size="4.8" fill="#5b3cc4" x="14" y="26.7">Answer key — Kitabash activities</text>
<text font-size="3.9" fill="#1d2230" x="17.8" y="39.4">1. Code Lab: street of houses</text>
<g font-size="3.5" fill="#1d2230">
<text x="17.8" y="46.8">Goals checked: Uses the procedures · Three houses · Uses a loop</text>
<text x="17.8" y="54.2">One solution:</text>
</g>
<g font-size="3.2" fill="#5b6275">
<text x="73.4" y="39.4">(perform · code lab)</text>
<text x="17.8" y="61.1">Pen</text>
</g>
<g font-size="2.8" fill="#fff">
<text x="28.9" y="95.6">↺</text>
<text x="28.9" y="137.5">↺</text>
</g>
<g font-size="2.6" fill="#fff">
<text x="31.9" y="101.3">↻</text>
<text x="31.9" y="143.2">↻</text>
<text x="31.9" y="268.8">↻</text>
</g>
<g font-size="2.2" fill="#fff">
<text x="20" y="72.7">define square</text>
<text x="38.7" y="72.7">size</text>
<text x="20" y="80.3">repeat</text>
<text x="22.6" y="87.8">move</text>
<text x="31.6" y="87.8">size</text>
<text x="39.2" y="87.8">steps</text>
<text x="22.6" y="95.4">turn</text>
<text x="40.6" y="95.4">degrees</text>
<text x="20" y="114.5">define roof</text>
<text x="36.1" y="114.5">size</text>
<text x="20" y="122.1">repeat</text>
<text x="22.6" y="129.7">move</text>
<text x="31.6" y="129.7">size</text>
<text x="39.2" y="129.7">steps</text>
<text x="22.6" y="137.3">turn</text>
<text x="42" y="137.3">degrees</text>
<text x="20" y="156.4">define house</text>
<text x="37.4" y="156.4">size</text>
<text x="20" y="164.2">square</text>
<text x="30.8" y="164.2">size</text>
<text x="20" y="171.9">change y by</text>
<text x="36.1" y="171.9">size</text>
<text x="20" y="179.7">roof</text>
<text x="28.2" y="179.7">size</text>
<text x="20" y="188">change y by</text>
<text x="42.4" y="188">-</text>
<text x="46.7" y="188">size</text>
<text x="20" y="203.6">when</text>
<text x="32.3" y="203.6">clicked</text>
<text x="20" y="211">erase all</text>
<text x="20" y="218.4">go to x:</text>
<text x="40" y="218.4">y:</text>
<text x="20" y="225.8">point in direction</text>
<text x="20" y="233.2">repeat</text>
<text x="22.6" y="240.6">pen down</text>
<text x="22.6" y="248.1">house</text>
<text x="22.6" y="255.5">pen up</text>
<text x="22.6" y="262.9">change x by</text>
</g>
<g font-size="2.2" fill="#575e75">
<text x="30.8" y="80.3">4</text>
<text x="34.9" y="95.4">90</text>
<text x="30.8" y="122.1">3</text>
<text x="34.9" y="137.3">120</text>
<text x="38" y="188">0</text>
<text x="31.6" y="218.4">-200</text>
<text x="45" y="218.4">-60</text>
<text x="42.9" y="225.8">90</text>
<text x="30.8" y="233.2">3</text>
<text x="32.1" y="248.1">50</text>
<text x="38.7" y="262.9">70</text>
</g>
<g font-size="2.1" fill="#42454e">
<text x="14" y="291.6">Kitabash · Data &amp; Simulations</text>
<text x="191.7" y="291.6">3 / 5</text>
</g>
</svg>
